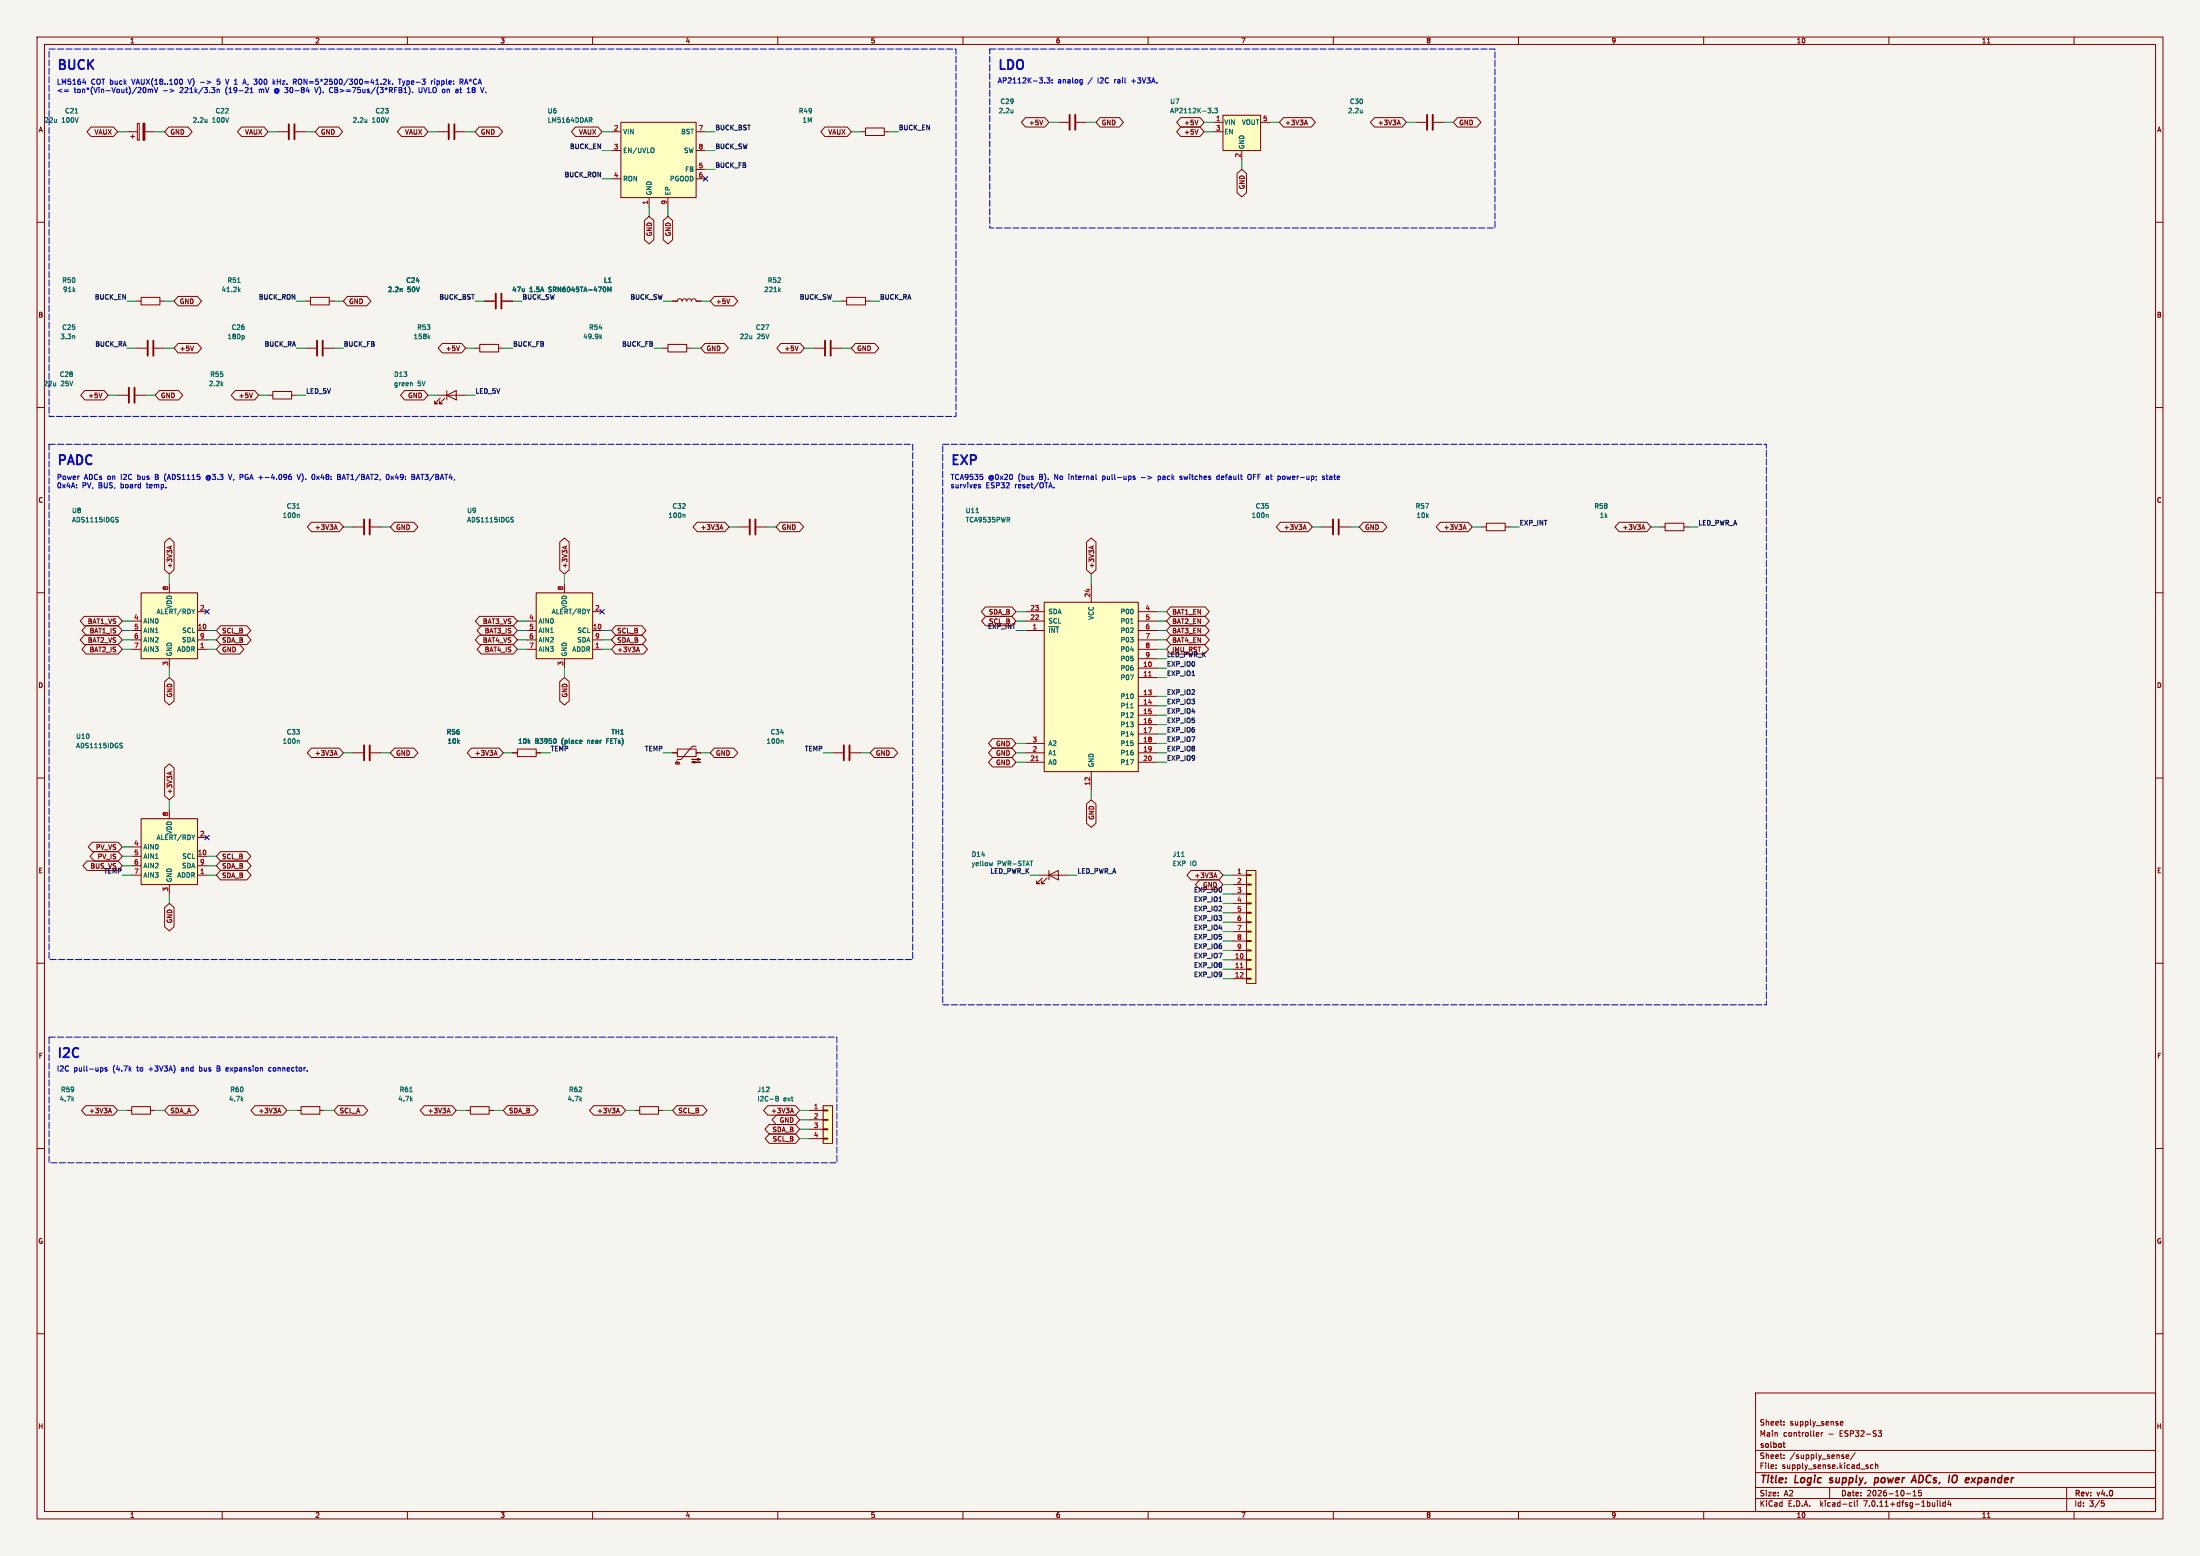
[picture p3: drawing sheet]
<svg xmlns="http://www.w3.org/2000/svg" width="594mm" height="420mm" viewBox="0 0 594 420" stroke-linecap="round" stroke-linejoin="round" font-family="sans-serif">
<path d="M0 0h594v420h-594z" fill="#f5f4ef" stroke="#f5f4ef" stroke-width=".27"/>
<g fill="none" stroke="#840000" stroke-width=".27">
<path d="M10 10h574v400h-574zM12 12h570v396h-570zM60 10v2M110 10v2M160 10v2M210 10v2M260 10v2M310 10v2M360 10v2M410 10v2M460 10v2M510 10v2"/>
<path d="M536.6 11.6h.7M560 10v2M24.6 34.3h6l1.1 1.3-1.1 1.2h-6l-1.1-1.2zM34.3 35.6h2.8M35.3 36.8h1M35.8 36.3v1M37.1 33.3h.5v4.5h-.5zM39.1 35.6h2.8M45.6 34.3h5.2l1.1 1.3-1.1 1.2h-5.2l-1.2-1.2zM65.2 34.3h6.1l1.1 1.3-1.1 1.2h-6.1l-1.1-1.2zM74.9 35.6h2.8M79.8 35.6h2.7"/>
<path d="M86.2 34.3h5.2l1.1 1.3-1.1 1.2h-5.2l-1.1-1.2zM108.4 34.3h6.1l1.1 1.3-1.1 1.2h-6.1l-1.1-1.2zM118.1 35.6h2.8M122.9 35.6h2.8M129.4 34.3h5.2l1.1 1.3-1.1 1.2h-5.2l-1.1-1.2zM155.4 34.3h6l1.2 1.3-1.2 1.2h-6l-1.1-1.2zM165.1 35.6h2.5M167.6 33h20.4v20.3h-20.4zM188 35.6h2.5M222.7 34.3h6.1l1.1 1.3-1.1 1.2h-6.1l-1.1-1.2zM232.4 35.6h1.3M233.7 34.5h5.1v2.1h-5.1z"/>
<path d="M238.8 35.6h1.2M276.9 31.8h5.2l1.1 1.2-1.1 1.3h-5.2l-1.1-1.3zM281.6 32.4l-.5 1.3M285.7 33h2.8M290.6 33h2.8M297 31.8h5.2l1.1 1.2-1.1 1.3h-5.2l-1.1-1.3zM318.8 34.3h5.2l1.1 1.3-1.1 1.2h-5.2l-1.1-1.2zM318.8 31.8h5.2l1.1 1.2-1.1 1.3h-5.2l-1.1-1.3zM323.5 35l-.5 1.2M323.5 32.4l-.5 1.3M327.7 35.6h2.5M327.7 33h2.5"/>
<path d="M330.2 31.1h10.2v9.5h-10.2zM340.4 33h2.5M346.6 31.8h7.5l1.1 1.2-1.1 1.3h-7.5l-1.2-1.3zM352.3 33.3h.6M352.6 32.4l.4 1.3M371.1 31.8h7.5l1.1 1.2-1.1 1.3h-7.5l-1.1-1.3zM377.4 33.3h.6M377.7 32.4l.4 1.3M382.3 33h2.8M387.1 33h2.8M393.5 31.8h5.2l1.2 1.2-1.2 1.3h-5.2l-1.1-1.3zM10 60h2"/>
<path d="M165.1 40.6h2.5M165.1 48.3h2.5M174 59.5l1.3-1.1 1.2 1.1v5.2l-1.2 1.1-1.3-1.1zM175.3 53.3v2.6M179.1 59.5l1.2-1.1 1.3 1.1v5.2l-1.3 1.1-1.2-1.1zM180.3 53.3v2.6M188 40.6h2.5M188 48.3h2.5M188 45.7h2.5M334 46.8l1.3-1.1 1.2 1.1v5.2l-1.2 1.1-1.3-1.1zM335.3 40.6v2.6M582 60h2"/>
<path d="M36.8 81.3h1.3M36.8 94h2.8M38.1 80.3h5.1v2h-5.1zM41.7 94h2.7M43.2 81.3h1.2M48.1 80h5.2l1.1 1.3-1.1 1.3h-5.2l-1.1-1.3zM48.1 92.7h5.2l1.1 1.3-1.1 1.3h-5.2l-1.1-1.3zM52.3 93.4l-.5 1.3M82.5 81.3h1.3M82.5 94h2.8M83.8 80.3h5.1v2h-5.1zM87.4 94h2.8"/>
<path d="M88.9 81.3h1.3M93.8 80h5.2l1.1 1.3-1.1 1.3h-5.2l-1.1-1.3zM119.4 92.7h5.2l1.1 1.3-1.1 1.3h-5.2l-1.1-1.3zM124.1 93.4l-.4 1.3M128.3 94h1.2M129.5 93h5.1v2h-5.1zM130.8 81.3h2.8M134.6 94h1.3M135.6 81.3h2.8M179.1 94h1.2M180.3 93h5.1v2h-5.1zM181.6 81.3h1.3l.2-.5 .4-.2 .5 .2 .1 .5 .2-.5 .5-.2 .4 .2 .2 .5 .2-.5 .5-.2 .4 .2 .2 .5 .2-.5 .4-.2 .5 .2 .2 .5h1.2"/>
<path d="M185.4 94h1.3M190.3 92.7h5.2l1.2 1.3-1.2 1.3h-5.2l-1.1-1.3zM192.9 80h5.2l1.1 1.3-1.1 1.3h-5.2l-1.1-1.3zM197 80.7l-.4 1.3M210.9 92.7h5.2l1.1 1.3-1.1 1.3h-5.2l-1.2-1.3zM215.5 93.4l-.4 1.3M219.7 94h2.8M224.5 94h2.8M227.3 81.3h1.3M228.6 80.3h5.1v2h-5.1zM231 92.7h5.2l1.1 1.3-1.1 1.3h-5.2l-1.1-1.3zM233.7 81.3h1.2"/>
<path d="M10 110h2M22.9 105.4h5.2l1.1 1.3-1.1 1.3h-5.2l-1.1-1.3zM27.6 106.1l-.5 1.3M31.7 106.7h2.8M36.6 106.7h2.8M43 105.4h5.2l1.1 1.3-1.1 1.3h-5.2l-1.1-1.3zM63.5 105.4h5.2l1.1 1.3-1.1 1.3h-5.2l-1.1-1.3zM68.2 106.1l-.4 1.3M72.4 106.7h1.3M73.7 105.7h5v2h-5zM78.7 106.7h1.3M109.3 105.4h5.2l1.1 1.3-1.1 1.3h-5.2l-1.2-1.3z"/>
<path d="M118.1 106.7h7.6M118.9 107.4l-1.6 1.6h.8h-.8v-.8M120.1 107.4l-1.5 1.6h.8h-.8v-.8M120.6 106.7l2.6-1.3v2.6zM120.6 105.4v2.6M582 110h2M10 160h2M44.4 146.3l1.3-1.1 1.3 1.1v7.5l-1.3 1.1-1.3-1.1zM45.7 157.5v2.5M46 147.5v.6M46.4 147.4l-1.3 .4M84.1 141h7.5l1.1 1.2-1.1 1.3h-7.5l-1.1-1.3z"/>
<path d="M90.3 142.5h.6M90.6 141.6l.5 1.3M95.2 142.2h2.8M100.1 142.2h2.8M106.5 141h5.2l1.1 1.2-1.1 1.3h-5.2l-1.1-1.3zM151.1 146.3l1.3-1.1 1.3 1.1v7.5l-1.3 1.1-1.3-1.1zM152.4 157.5v2.5M152.7 147.5v.6M153.1 147.4l-1.3 .4M188.2 141h7.5l1.1 1.2-1.1 1.3h-7.5l-1.1-1.3zM194.5 142.5h.6M194.8 141.6l.4 1.3"/>
<path d="M199.4 142.2h2.8M204.2 142.2h2.8M210.7 141h5.2l1.1 1.2-1.1 1.3h-5.2l-1.2-1.3zM293.4 146.3l1.2-1.1 1.3 1.1v7.5l-1.3 1.1-1.2-1.1zM294.6 157.5v5.1M294.9 147.5v.6M295.3 147.4l-1.3 .4M345.7 141h7.5l1.1 1.2-1.1 1.3h-7.5l-1.1-1.3zM352 142.5h.6M352.3 141.6l.4 1.3M356.9 142.2h2.8M361.7 142.2h2.8"/>
<path d="M368.1 141h5.2l1.2 1.2-1.2 1.3h-5.2l-1.1-1.3zM388.9 141h7.5l1.1 1.2-1.1 1.3h-7.5l-1.1-1.3zM395.1 142.5h.6M395.4 141.6l.5 1.3M400 142.2h1.3M401.3 141.2h5.1v2.1h-5.1zM406.4 142.2h1.3M437.2 141h7.5l1.1 1.2-1.1 1.3h-7.5l-1.2-1.3zM443.4 142.5h.6M443.7 141.6l.4 1.3M448.3 142.2h1.3M449.6 141.2h5.1v2.1h-5.1z"/>
<path d="M454.7 142.2h1.2M582 160h2M22.8 166.4h9.1l1.1 1.2-1.1 1.3h-9.1l-1.1-1.3zM22.8 171.4h9.1l1.1 1.3-1.1 1.3h-9.1l-1.1-1.3zM23.3 174h8.6l1.1 1.3-1.1 1.2h-8.6l-1.2-1.2zM23.3 168.9h8.6l1.1 1.3-1.1 1.3h-8.6l-1.2-1.3zM35.6 175.3h2.5M35.6 170.2h2.5M35.6 167.6h2.5M35.6 172.7h2.5M38.1 160h15.2v17.8h-15.2zM45.7 177.8v2.5"/>
<path d="M53.3 175.3h2.6M53.3 170.2h2.6M53.3 165.1h2.6M53.3 172.7h2.6M59.5 174h5.2l1.1 1.3-1.1 1.2h-5.2l-1.1-1.2zM59.5 168.9h7.1l1.1 1.3-1.1 1.3h-7.1l-1.1-1.3zM59.5 171.4h7.2l1.1 1.3-1.1 1.3h-7.2l-1.1-1.3zM129.5 166.4h9.1l1.1 1.2-1.1 1.3h-9.1l-1.2-1.3zM129.5 171.4h9.1l1.1 1.3-1.1 1.3h-9.1l-1.2-1.3zM129.9 168.9h8.7l1.1 1.3-1.1 1.3h-8.7l-1.1-1.3zM129.9 174h8.7l1.1 1.3-1.1 1.2h-8.7l-1.1-1.2zM142.2 175.3h2.6"/>
<path d="M142.2 170.2h2.6M142.2 167.6h2.6M142.2 172.7h2.6M144.8 160h15.2v17.8h-15.2zM152.4 177.8v2.5M160 175.3h2.6M160 170.2h2.6M160 165.1h2.6M160 172.7h2.6M166.2 174h7.5l1.1 1.3-1.1 1.2h-7.5l-1.1-1.2zM166.2 168.9h7.1l1.1 1.3-1.1 1.3h-7.1l-1.1-1.3zM166.2 171.4h7.2l1.1 1.3-1.1 1.3h-7.2l-1.1-1.3z"/>
<path d="M172 175.6h.6M172.3 174.7l.4 1.2M266.1 163.8h7.1l1.1 1.3-1.1 1.3h-7.1l-1.1-1.3zM266.1 166.4h7.1l1.1 1.2-1.1 1.3h-7.1l-1.1-1.3zM276.9 170.2h5M276.9 165.1h5M276.9 167.6h5M281.9 162.6h25.4v45.7h-25.4zM307.3 175.3h5.1M307.3 170.2h5.1M307.3 165.1h5.1M307.3 167.6h5.1"/>
<path d="M307.3 172.7h5.1M307.3 177.8h5.1M316.1 166.4h9.3l1.1 1.2-1.1 1.3h-9.3l-1.1-1.3zM316.1 168.9h9.3l1.1 1.3-1.1 1.3h-9.3l-1.1-1.3zM316.1 171.4h9.3l1.1 1.3-1.1 1.3h-9.3l-1.1-1.3zM316.1 174h9.1l1.1 1.3-1.1 1.2h-9.1l-1.1-1.2zM316.1 163.8h9.3l1.1 1.3-1.1 1.3h-9.3l-1.1-1.3zM44.4 184l1.3-1.1 1.3 1.1v5.2l-1.3 1.1-1.3-1.1zM151.1 184l1.3-1.1 1.3 1.1v5.2l-1.3 1.1-1.3-1.1zM268 199.4h5.2l1.1 1.3-1.1 1.2h-5.2l-1.1-1.2zM307.3 180.3h5.1M307.3 182.9h5.1"/>
<path d="M307.3 188h5.1M307.3 190.5h5.1M307.3 193h5.1M307.3 195.6h5.1M307.3 198.1h5.1M10 210h2M44.4 207.3l1.3-1.1 1.3 1.1v7.5l-1.3 1.1-1.3-1.1zM45.7 218.4v2.6M46 208.4v.6M46.4 208.3l-1.3 .4M84.1 201.9h7.5l1.1 1.3-1.1 1.3h-7.5l-1.1-1.3zM90.3 203.5h.6"/>
<path d="M90.6 202.6l.5 1.3M95.2 203.2h2.8M100.1 203.2h2.8M106.5 201.9h5.2l1.1 1.3-1.1 1.3h-5.2l-1.1-1.3zM127.3 201.9h7.5l1.1 1.3-1.1 1.3h-7.5l-1.1-1.3zM133.5 203.5h.6M133.8 202.6l.4 1.3M138.4 203.2h1.3M139.7 202.2h5.1v2h-5.1zM144.8 203.2h1.2M181.6 203.2h1.3M182.6 205.4l.3 .5-.1 .3h-.3l-.1-.2 .2-.2 .9 .1-.1 .3-.4 .2"/>
<path d="M182.9 202.2h5.1v2h-5.1zM188 201.4h-1.1l-3 3.6h-1M188 203.2h1.2M192.9 201.9h5.2l1.1 1.3-1.1 1.3h-5.2l-1.1-1.3zM224.8 203.2h2.8M229.6 203.2h2.8M236.1 201.9h5.2l1.1 1.3-1.1 1.3h-5.2l-1.2-1.3zM268 204.5h5.2l1.1 1.2-1.1 1.3h-5.2l-1.1-1.3zM268 201.9h5.2l1.1 1.3-1.1 1.3h-5.2l-1.1-1.3zM276.9 203.2h5M276.9 205.7h5M276.9 200.7h5"/>
<path d="M293.4 217l1.2-1.1 1.3 1.1v5.2l-1.3 1.1-1.2-1.1zM294.6 208.3v5.1M307.3 203.2h5.1M307.3 205.7h5.1M307.3 200.7h5.1M582 210h2M23.5 232.4h8.4l1.1 1.3-1.1 1.3h-8.4l-1.1-1.3zM25 227.3h6.9l1.1 1.3-1.1 1.3h-6.9l-1.2-1.3zM25.4 229.9h6.5l1.1 1.2-1.1 1.3h-6.5l-1.1-1.3zM35.6 236.2h2.5M35.6 231.1h2.5M35.6 228.6h2.5"/>
<path d="M35.6 233.7h2.5M38.1 221h15.2v17.8h-15.2zM45.7 238.8v2.5M53.3 236.2h2.6M53.3 231.1h2.6M53.3 226.1h2.6M53.3 233.7h2.6M59.5 234.9h7.2l1.1 1.3-1.1 1.3h-7.2l-1.1-1.3zM59.5 232.4h7.2l1.1 1.3-1.1 1.3h-7.2l-1.1-1.3zM59.5 229.9h7.1l1.1 1.2-1.1 1.3h-7.1l-1.1-1.3zM280.7 236.2h7.6M281.4 237l-1.5 1.5h.8h-.8v-.8"/>
<path d="M282.7 237l-1.5 1.5h.7h-.7v-.8M283.2 236.2l2.5-1.2v2.5zM283.2 235v2.5M321.6 234.9h7.5l1.1 1.3-1.1 1.3h-7.5l-1.1-1.3zM323.9 237.5h5.2l1.1 1.3-1.1 1.2h-5.2l-1.1-1.2zM327.8 236.5h.6M328.1 235.6l.4 1.3M332.7 236.2h3.8M332.7 238.8h3.8M336.5 238.6h1.3v.3h-1.3zM336.5 236.1h1.3v.2h-1.3zM336.5 235h2.6v30.4h-2.6z"/>
<path d="M10 260h2M44.4 245l1.3-1.2 1.3 1.2v5.2l-1.3 1.1-1.3-1.1zM332.7 259.1h3.8M332.7 241.3h3.8M332.7 243.8h3.8M332.7 246.4h3.8M332.7 248.9h3.8M332.7 251.5h3.8M332.7 254h3.8M332.7 256.5h3.8M336.5 259h1.3v.2h-1.3zM336.5 256.4h1.3v.3h-1.3z"/>
<path d="M336.5 253.9h1.3v.2h-1.3zM336.5 251.3h1.3v.3h-1.3zM336.5 248.8h1.3v.2h-1.3zM336.5 246.3h1.3v.2h-1.3zM336.5 243.7h1.3v.3h-1.3zM336.5 241.2h1.3v.2h-1.3zM582 260h2M332.7 261.6h3.8M332.7 264.2h3.8M336.5 264h1.3v.3h-1.3zM336.5 261.5h1.3v.2h-1.3zM23.1 298.4h7.5l1.1 1.3-1.1 1.3h-7.5l-1.1-1.3z"/>
<path d="M29.7 299.1l.4 1.3M34.3 299.7h1.3M35.6 298.7h5v2h-5zM40.6 299.7h1.3M45.6 298.4h6.9l1.1 1.3-1.1 1.3h-6.9l-1.2-1.3zM68.9 298.4h7.5l1.1 1.3-1.1 1.3h-7.5l-1.2-1.3zM75.4 299.1l.4 1.3M80 299.7h1.3M81.3 298.7h5.1v2h-5.1zM86.4 299.7h1.2M91.3 298.4h6.9l1.1 1.3-1.1 1.3h-6.9l-1.1-1.3zM114.6 298.4h7.5l1.1 1.3-1.1 1.3h-7.5l-1.1-1.3z"/>
<path d="M121.1 299.1l.4 1.3M125.7 299.7h1.3M127 298.7h5.1v2h-5.1zM132.1 299.7h1.2M137 298.4h7.1l1.2 1.3-1.2 1.3h-7.1l-1.1-1.3zM160.3 298.4h7.5l1.1 1.3-1.1 1.3h-7.5l-1.1-1.3zM166.8 299.1l.5 1.3M171.4 299.7h1.3M172.7 298.7h5.1v2h-5.1zM177.8 299.7h1.3M182.7 298.4h7.1l1.1 1.3-1.1 1.3h-7.1l-1.1-1.3zM207.3 298.4h7.5l1.1 1.3-1.1 1.3h-7.5l-1.1-1.3z"/>
<path d="M213.8 299.1l.5 1.3M218.4 299.7h3.8M222.2 299.6h1.3v.2h-1.3zM222.2 298.5h2.6v10.1h-2.6zM10 310h2M29.4 300h.6M75.1 300h.6M120.8 300h.6M166.5 300h.6M207.6 303.5h7.2l1.1 1.3-1.1 1.3h-7.2l-1.1-1.3zM207.7 306.1h7.1l1.1 1.2-1.1 1.3h-7.1l-1.1-1.3zM209.6 301h5.2l1.1 1.3-1.1 1.2h-5.2l-1.1-1.2z"/>
<path d="M213.5 300h.6M218.4 302.3h3.8M218.4 304.8h3.8M218.4 307.3h3.8M222.2 307.2h1.3v.3h-1.3zM222.2 304.7h1.3v.2h-1.3zM222.2 302.1h1.3v.3h-1.3zM582 310h2M10 360h2M474 376h108v32h-108zM582 360h2M474 397.5h108"/>
<path d="M474 391.5h108M479.5 396.2v.2M479.5 395.4v.2M481.7 393.5v.2M481.7 383.7v.2M481.7 384.5v.2M481.7 392.7v.2M490.6 386.7h.4l.1 .3-.7 .2M491 387.6l-.4 .1M491.7 386.7v1M492.2 386.7l-.5 .3M496.9 384.2l.7-.2-.1-.3h-.4l-.2 .2 .1 .7h.5"/>
<path d="M498.5 393.2l.7-.2-.1-.3h-.4l-.2 .2v.7h.6M500.9 392.1l-1.3 1.9M504.2 395.9l.3 .2-.3 .3M504.2 395.4h.2M505.7 395.4h-.4l-.3 .3 .2 .6h.5M506.4 395.5l.6-.1v1M506.4 394.9v1.5M507.1 386.2h.9l-.5 .5 .5 .2v.6l-.8 .1M60 408v2M110 408v2M160 408v2M210 408v2"/>
<path d="M260 408v2M310 408v2M360 408v2M410 408v2M460 408v2M474 404.5h108M474 401.5h108M494 401.5v3M499.6 405.6h.4M500 406.5l-.4 .1M500.7 405.1v1.3l.2 .2M501.5 405.1v.1"/>
<path d="M501.5 405.6v1M510 408v2M514.7 403.2h1.2M516.5 403.8h.9M516.5 402.7l.5-.4v1.5M518 402.3v.7l.7-.1 .1 .6-.3 .3-.5-.2M523.1 405.1v.1M523.1 405.6v1M523.8 405.1v1.3l.2 .2M525.2 405.6h-.4l-.3 .3 .2 .6h.5M525.2 405.1v1.5M526.2 405l-.3 1.1h.9"/>
<path d="M526.6 405.6v1M536.6 409.6h.7M558 401.5v6.5M560 408v2M567.4 405.1h.7M567.5 405.6h.4l.3 .3-.2 .6-.5 .1"/>
</g>
<path d="M494.2 399l-.1 .4M506.3 399h.7M506.3 398.9l-.3 2M527.7 398.2l.6 .1a1.36 1.36 0 0 1-.5 1.9M534.2 398.9l-.3 2M493.9 400.1l.2 .1M506.1 400.1h.8M516 400.2l.9-2 .4 2" fill="none" stroke="#840000" stroke-width=".4"/>
<path d="M481.4 389.7h.6M481.8 390.7h.2" fill="none" stroke="#840000" stroke-width=".3"/>
<g fill="none" stroke="#006464" stroke-width=".27">
<path d="M20.3 30.5h.7M55.9 32.2v.8M55.9 32.9l-.1 .1M99.1 32.2v.8M99.1 32.9l-.1 .1M159.4 32.4l.4 .6M159.6 31.8l.2 .2-.2 .4M273.5 29.6v.9M273.5 30.4h-.1M326.2 29.2h.7l-.4 .5M326.9 29.8v.6M327.5 30.4v.1"/>
<path d="M328 29.2h.8l-.5 .5 .4 .1v.6h-.7M367.8 29.6v.9M367.8 30.4h.1M176.4 40l.2 .4-.2 .8M64.1 76.2h.8M64.5 78.3l.4 .4M64.9 77.9l-.5 .5M108.5 78l.1 .7M164.1 78.7v-1.2l.4 .9 .5-.9v1.2M210.4 78.3l.3 .4M210.7 77.9l-.4 .5M20.1 90.7l.1 .7"/>
<path d="M65.7 90.6l.3 .2v.4l-.3 .2M115.7 91l.4 .4M116.1 90.6l-.5 .5M162.1 91l.4 .4M162.5 90.6l-.5 .5M111.3 103.4v.7M31.5 139.6l.4 .1M80.1 137.2h.8M80.6 138.9l.2 .1v.7M138.1 139.6l.5 .1M184.8 138.9l.1 .1v.7M263.5 138.4h.7"/>
<path d="M342.2 138.9l.2 .1v.7M31.7 140.3l.2 .2v.3M31.8 140.8l-.1 .1M31.9 140.8h-.1M138.4 140.3l.2 .2-.2 .4M305.3 168.2h.7M80.6 199.8l.2 .2v.7M150.1 199.5v1M156.9 199.8l.2 .3-.6 .1M211.3 199.8l.1 .2v.7M305.3 191.1h.7M32.6 200.6l.4 .1"/>
<path d="M32.8 201.3l.2 .2-.2 .4M157.1 200.6l-.2 .1M268 232.8l-.2 .9-.3-.6M319 231.2h.8M110.6 294.7h.7M209.5 295.9l.6 .1v.3l-.2 .2M209.5 296.5h.4M209.9 296.5l.3 .3-.1 .3-.6 .1"/>
</g>
<g fill="none" stroke="#840000" stroke-width=".51">
<path d="M78 33.5v4.1M79.5 33.5v4.1M121.2 33.5v4.1M122.7 33.5v4.1M288.8 31v4.1M290.3 31v4.1M385.3 31v4.1M386.8 31v4.1M133.9 79.2v4.1M135.4 79.2v4.1M39.9 91.9v4.1M41.4 91.9v4.1"/>
<path d="M85.6 91.9v4.1M87.1 91.9v4.1M222.8 91.9v4.1M224.3 91.9v4.1M34.8 104.6v4.1M36.3 104.6v4.1M98.3 140.2v4.1M99.8 140.2v4.1M202.4 140.2v4.1M204 140.2v4.1M359.9 140.2v4.1M361.4 140.2v4.1"/>
<path d="M98.3 201.2v4M99.8 201.2v4M227.8 201.2v4M229.4 201.2v4"/>
</g>
<g fill="#ffffc2" stroke="#ffffc2" stroke-width=".27">
<path d="M38.1 221h15.2v17.8h-15.2z"/>
<path d="M167.6 33h20.4v20.3h-20.4z"/>
<path d="M38.1 160h15.2v17.8h-15.2z"/>
<path d="M144.8 160h15.2v17.8h-15.2z"/>
<path d="M222.2 298.5h2.6v10.1h-2.6z"/>
<path d="M330.2 31.1h10.2v9.5h-10.2z"/>
<path d="M281.9 162.6h25.4v45.7h-25.4z"/>
<path d="M336.5 235h2.6v30.4h-2.6z"/>
</g>
<g fill="#840000" stroke="#840000" stroke-width=".27">
<path d="M38.6 33.3h.5v4.5h-.5z"/>
<path d="M186.8 205.7l.8-.2v.5l-.8-.3h2.3z"/>
<path d="M186.8 205h2.3l-.8 .2v-.5l.8 .3z"/>
</g>
<path d="M310.1 182.5h.7M279.6 205.3h.8M334.9 261.2h.7" fill="none" stroke="#a90000" stroke-width=".27"/>
<g fill="none" stroke="#0000c2" stroke-width=".27">
<path d="M17.4 24.3h1.1M17.4 24.7h1.1M22.3 22.3h.9M23 21.8v1M38.7 23.9l-.1 .6 .3 .5 .4-.3v-.8M40 24.1v.9M40 24.2l.4-.1 .2 .2M40.6 24.3l.2-.2h.3l.1 .9M40.6 24.3v.7M41.7 23.6l.4 1.4 .5-1.4M44.1 24.5h1.1M45.9 24.1l1 .4-1 .4"/>
<path d="M48.8 21.4a.75 .75 0 0 1 .5 .7 .75 .75 0 0 1-.5 .7M57.1 23.6h.9l-.5 .5M57.9 24.2v.7M58.6 22.6l.2 .2M58.6 24.2l.5-.1 .1 .9M58.6 24.1v.9M59.3 21.4h-.6l-.1 .6 .2-.1M60.9 21.4l.4 1.4M65.5 22.8l.5-1.4 .5 1.4M65.7 22.4h.6M67.5 25h.8M67.8 23.8l-.3 .2"/>
<path d="M67.9 23.6v1.4M73.9 22.2l.4 .6M74.3 21.8l-.6 .6M74.5 23.9l-.4 .6 .4 .6M79.2 21.4h.5l.3 .2-.1 .4-.7 .1M79.5 22.1l.5 .7M82.7 24.5h.8M84.9 23.6l.5 1.4 .5-1.4M89.1 24.8l.6 .1M89.4 23.6l-.3 .2M89.5 23.6l.2 .1M103.5 21.5l.5-.1 .3 .4-.9 1h.9"/>
<path d="M104.9 21.4v1.4M105 22.2l.4 .6M105.4 21.8l-.5 .6M106 22.6v.2M107.5 21.4h.8M107.9 21.4v1.4M108.7 21.8l.3 1-.1 .3M109.1 25h.8M109.5 23.6v1.4M110.7 24v.9l-.4 .6M111.4 24.9v.1M113.1 23.6v1.1l.3 .3 .5-.3v-1.1"/>
<path d="M116.5 21.8v1M116.9 21.8l-.4 .3M117.3 21.4v.1M117.3 21.8v1M124.1 24.1h.6M124.2 21.4h.5l.3 .2-.1 .4-.7 .1M124.5 22.1l.5 .7M125.4 22.8l.5-1.4 .4 1.4M125.5 22.4h.7M127.6 23.7v.4M127.6 24.3v.6M131.1 24.9v.1"/>
<path d="M282.1 22.3v.1M282.6 21h.9l-.5 .5 .4 .2v.6h-.8M284.1 22.3v.1M284.1 21.5v.2M291.8 21.5h.4M292.2 22.3l-.4 .1M292.2 21.5v1.1l-.3 .3M20.7 131.6v.1M20.7 130.8v.2M56.1 128.7v.5M56.3 128.3a.67 .67 0 0 0-.7 .7 .67 .67 0 0 0 .7 .6M61.7 128l.4 1.4 .5-1.4"/>
<path d="M78.3 128h.3M78.5 128.6l.2 .2v.4l-.2 .2M80.2 128l.5 1.4 .4-1.4M84.9 128.2v1.1M91.1 128l.7 .2 .1 .2-.3 .3M91.1 128.7h.5M91.6 128.7l.3 .3v.3l-.8 .1M92.8 128l-.5 1.4M104.3 128.3l.3-.3a.68 .68 0 0 1 .5 .8 .68 .68 0 0 1-.6 .6l-.2-.2M105.5 128.5l.8 .9M106.3 128.5l-.8 .9M111.2 128l.7 .2v.2l-.2 .3"/>
<path d="M111.2 128.7h.5M111.7 128.7l.3 .3-.1 .3-.7 .1M112.4 129.4l.5-1.4 .4 1.4M112.5 129h.7M264.2 131.2l.6 .3-.2 .2-.4-.1M264.2 130.8h.5M283.6 130.3l.5 1.4M284.6 131.6v.1M295.9 129.2l.2 .2M297.7 128.5v1.4M297.7 129.4h.1M297.8 128.5l-.1 .1"/>
<path d="M306.4 128.6l-.3-.1-.2 .2 .5 .3v.4h-.5M308.2 128.9h1M312.7 129.4h.5M312.7 128.6h.5M312.7 128.5v1.4M319.1 128.6l-.3-.1-.2 .2 .5 .3v.4h-.5M329.2 128.6l-.4-.1-.3 .3 .1 .6h.6M329.2 128v1.4M337.1 128.1l.4-.1 .3 .2v.8l-.3 .4-.5-.2-.1-.7zM346.4 128.6v.8M357.6 128.6l-.4-.1-.2 .2 .6 .3v.4h-.6M358 128.5h.6"/>
<path d="M358.2 128v1.2l.4 .2M27.3 288.2l.5 .2-.1 .6-.4 .1M28.9 288.2h-.4l-.2 .2 .6 .3v.3h-.6M53.9 287.7v1.4M53.9 289l.1 .1M54 288.2h-.1M58.6 288.4h.5M59.1 287.7h-.5v1.4h.5M73.2 288.2h-.4l-.3 .2 .2 .6h.5"/>
</g>
<path d="M13.2 13.2h244.9v99.2h-244.9v-99.2M267.2 13.2h136.4v48.3h-136.4v-48.3M13.2 119.9h233.2v139.1h-233.2v-139.1M254.5 119.9h222.4v151.3h-222.4v-151.3M13.2 279.9h212.8v34h-212.8v-34" fill="none" stroke="#0000c2" stroke-width=".27" stroke-dasharray="1.7 .6"/>
<g fill="none" stroke="#009600" stroke-width=".27">
<path d="M31.7 35.6h2.6M41.9 35.6h2.5M72.4 35.6h2.5M82.5 35.6h2.6M115.6 35.6h2.5M125.7 35.6h2.6M162.6 35.6h2.5M190.5 35.6h2.5M229.9 35.6h2.5M240 35.6h2.6M283.2 33h2.5M293.4 33h2.5"/>
<path d="M325.1 35.6h2.6M325.1 33h2.6M342.9 33h2.5M379.7 33h2.6M389.9 33h2.5M162.6 48.3h2.5M162.6 40.6h2.5M175.3 55.9v2.5M180.3 55.9v2.5M190.5 40.6h2.5M190.5 45.7h2.5M335.3 43.2v2.5"/>
<path d="M34.3 81.3h2.5M34.3 94h2.5M44.4 81.3h2.6M44.4 94h2.6M80 81.3h2.5M80 94h2.5M90.2 81.3h2.5M90.2 94h2.5M125.7 94h2.6M128.3 81.3h2.5M135.9 94h2.5M138.4 81.3h2.6"/>
<path d="M176.5 94h2.6M179.1 81.3h2.5M186.7 94h2.5M189.2 81.3h2.6M217.2 94h2.5M224.8 81.3h2.5M227.3 94h2.6M234.9 81.3h2.6M29.2 106.7h2.5M39.4 106.7h2.5M69.8 106.7h2.6M80 106.7h2.5"/>
<path d="M115.6 106.7h2.5M125.7 106.7h2.6M45.7 154.9v2.6M92.7 142.2h2.5M102.9 142.2h2.5M152.4 154.9v2.6M196.8 142.2h2.6M207 142.2h2.5M294.6 154.9v2.6M354.3 142.2h2.6M364.5 142.2h2.5M397.5 142.2h2.5"/>
<path d="M407.7 142.2h2.5M445.8 142.2h2.5M455.9 142.2h2.6M33 170.2h2.6M33 175.3h2.6M33 172.7h2.6M33 167.6h2.6M55.9 170.2h2.5M55.9 175.3h2.5M55.9 172.7h2.5M139.7 170.2h2.5M139.7 175.3h2.5"/>
<path d="M139.7 172.7h2.5M139.7 167.6h2.5M162.6 170.2h2.5M162.6 175.3h2.5M162.6 172.7h2.5M274.3 170.2h2.6M274.3 167.6h2.6M274.3 165.1h2.6M312.4 170.2h2.6M312.4 175.3h2.6M312.4 172.7h2.6M312.4 167.6h2.6"/>
<path d="M312.4 177.8h2.6M312.4 165.1h2.6M45.7 180.3v2.6M152.4 180.3v2.6M312.4 190.5h2.6M312.4 188h2.6M312.4 193h2.6M312.4 195.6h2.6M312.4 198.1h2.6M312.4 180.3h2.6M312.4 182.9h2.6M45.7 215.9v2.5"/>
<path d="M92.7 203.2h2.5M102.9 203.2h2.5M135.9 203.2h2.5M146 203.2h2.6M179.1 203.2h2.5M189.2 203.2h2.6M222.2 203.2h2.6M232.4 203.2h2.5M274.3 200.7h2.6M274.3 203.2h2.6M274.3 205.7h2.6M294.6 213.4v2.5"/>
<path d="M312.4 200.7h2.6M312.4 203.2h2.6M312.4 205.7h2.6M33 236.2h2.6M33 228.6h2.6M33 231.1h2.6M33 233.7h2.6M55.9 236.2h2.5M55.9 231.1h2.5M55.9 233.7h2.5M278.1 236.2h2.6M288.3 236.2h2.5"/>
<path d="M330.2 236.2h2.5M330.2 238.8h2.5M45.7 241.3v2.5M330.2 246.4h2.5M330.2 259.1h2.5M330.2 248.9h2.5M330.2 251.5h2.5M330.2 254h2.5M330.2 256.5h2.5M330.2 241.3h2.5M330.2 243.8h2.5M330.2 264.2h2.5"/>
<path d="M330.2 261.6h2.5M31.7 299.7h2.6M41.9 299.7h2.5M77.5 299.7h2.5M87.6 299.7h2.6M123.2 299.7h2.5M133.3 299.7h2.6M168.9 299.7h2.5M179.1 299.7h2.5M215.9 299.7h2.5M215.9 307.3h2.5M215.9 302.3h2.5"/>
<path d="M215.9 304.8h2.5"/>
</g>
<path d="M189.9 47.7l1.2 1.2M191.1 47.7l-1.2 1.2M55.3 164.5l1.2 1.2M56.5 164.5l-1.2 1.2M162 164.5l1.2 1.2M163.2 164.5l-1.2 1.2M55.3 225.5l1.2 1.2M56.5 225.5l-1.2 1.2" fill="none" stroke="#000084" stroke-width=".27"/>
<g font-size="3.5" fill="#0000c2">
<text x="15.2" y="19">BUCK</text>
<text x="269.2" y="19">LDO</text>
<text x="15.2" y="125.7">PADC</text>
<text x="256.5" y="125.7">EXP</text>
<text x="15.2" y="285.7">I2C</text>
</g>
<g font-size="2.8" fill="#840000">
<text x="475" y="400.9">Title:</text>
<text x="484.7" y="400.9">Logic</text>
<text x="494.9" y="400.9">supply,</text>
<text x="507.8" y="400.9">power</text>
<text x="518.8" y="400.9">ADCs,</text>
<text x="529.4" y="400.9">IO</text>
<text x="534.8" y="400.9">expander</text>
</g>
<g font-size="2.1" fill="#840000">
<text x="475" y="388">Main</text>
<text x="475" y="385">Sheet:</text>
<text x="481.4" y="388">controller</text>
<text x="483.2" y="385">supply_sense</text>
<text x="493.7" y="388">-</text>
<text x="496.8" y="388">ESP32-S3</text>
<text x="475" y="394">Sheet:</text>
<text x="475" y="391.2">solbot</text>
<text x="483.2" y="394">/supply_sense/</text>
<text x="475" y="396.7">File:</text>
<text x="481.1" y="396.7">supply_sense.kicad_sch</text>
<text x="475" y="406.9">KiCad</text>
<text x="475" y="404.1">Size:</text>
<text x="481.7" y="404.1">A2</text>
<text x="482.7" y="406.9">E.D.A.</text>
<text x="491.6" y="406.9">kicad-cli</text>
<text x="497" y="404.1">Date:</text>
<text x="503.5" y="406.9">7.0.11+dfsg-1build4</text>
<text x="504" y="404.1">2026-10-15</text>
<text x="560" y="404.3">Rev:</text>
<text x="560" y="406.9">Id:</text>
<text x="564.1" y="406.9">3/5</text>
<text x="566.4" y="404.3">v4.0</text>
</g>
<g font-size="1.9" fill="#0000c2">
<text x="15.2" y="22.9">LM5164</text>
<text x="24.6" y="22.9">COT buck</text>
<text x="35.8" y="22.9">VAUX(18..100</text>
<text x="51.2" y="22.9">V)</text>
<text x="54.6" y="22.9">-&gt;</text>
<text x="59.3" y="22.9">5</text>
<text x="61.9" y="22.9">V 1</text>
<text x="66.9" y="22.9">A, 300</text>
<text x="75.3" y="22.9">kHz.</text>
<text x="80.9" y="22.9">RON=5*2500/300=41.2k.</text>
<text x="109.6" y="22.9">Type-3</text>
<text x="118.5" y="22.9">ripple:</text>
<text x="126.4" y="22.9">RA*CA</text>
<text x="269.2" y="22.6">AP2112K-3.3:</text>
<text x="285.5" y="22.6">analog</text>
<text x="293.9" y="22.6">/</text>
<text x="296.6" y="22.6">I2C</text>
<text x="301.2" y="22.6">rail</text>
<text x="306" y="22.6">+3V3A.</text>
<text x="15.2" y="25.2">&lt;=</text>
<text x="20" y="25.2">ton*(Vin-Vout)/20mV</text>
<text x="48.8" y="25.2">221k/3.3n</text>
<text x="61.2" y="25.2">(19-21</text>
<text x="70.5" y="25.2">mV</text>
<text x="74.8" y="25.2">@ 30-84</text>
<text x="86.1" y="25.2">V).</text>
<text x="90.2" y="25.2">CB&gt;=75us/(3*RFB1).</text>
<text x="114.5" y="25.2">UVLO on</text>
<text x="124.8" y="25.2">at</text>
<text x="128.1" y="25.2">18</text>
<text x="15.2" y="129.6">Power</text>
<text x="15.2" y="131.9">0x4A:</text>
<text x="22.2" y="131.9">PV,</text>
<text x="22.7" y="129.6">ADCs on</text>
<text x="26.7" y="131.9">BUS,</text>
<text x="32.8" y="131.9">board</text>
<text x="32.8" y="129.6">I2C</text>
<text x="37.5" y="129.6">bus</text>
<text x="39.9" y="131.9">temp.</text>
<text x="42.4" y="129.6">B (ADS1115</text>
<text x="56.5" y="129.6">@3.3</text>
<text x="62.9" y="129.6">V, PGA +-4.096</text>
<text x="81.9" y="129.6">V).</text>
<text x="86" y="129.6">0x48:</text>
<text x="93" y="129.6">BAT1/BAT2,</text>
<text x="106.4" y="129.6">0x49:</text>
<text x="113.4" y="129.6">BAT3/BAT4,</text>
<text x="256.5" y="129.6">TCA9535</text>
<text x="256.5" y="131.9">survives</text>
<text x="266.2" y="131.9">ESP32</text>
<text x="266.8" y="129.6">@0x20</text>
<text x="274.1" y="131.9">reset/OTA.</text>
<text x="275" y="129.6">(bus</text>
<text x="280.8" y="129.6">B).</text>
<text x="285" y="129.6">No</text>
<text x="289" y="129.6">internal</text>
<text x="298.3" y="129.6">pull-ups</text>
<text x="309" y="129.6">-&gt;</text>
<text x="313.7" y="129.6">pack</text>
<text x="319.8" y="129.6">switches</text>
<text x="329.9" y="129.6">default</text>
<text x="338.5" y="129.6">OFF at</text>
<text x="346.9" y="129.6">power-up;</text>
<text x="359.2" y="129.6">state</text>
<text x="15.2" y="289.3">I2C</text>
<text x="19.9" y="289.3">pull-ups</text>
<text x="30.5" y="289.3">(4.7k</text>
<text x="37.2" y="289.3">to</text>
<text x="40.5" y="289.3">+3V3A)</text>
<text x="49.5" y="289.3">and</text>
<text x="54.5" y="289.3">bus</text>
<text x="59.4" y="289.3">B expansion</text>
<text x="73.8" y="289.3">connector.</text>
</g>
<g font-size="1.8" fill="#840000">
<text x="35" y="11.9">1</text>
<text x="85" y="11.9">2</text>
<text x="135" y="11.9">3</text>
<text x="185" y="11.9">4</text>
<text x="235" y="11.9">5</text>
<text x="285" y="11.9">6</text>
<text x="335" y="11.9">7</text>
<text x="385" y="11.9">8</text>
<text x="435" y="11.9">9</text>
<text x="485" y="11.9">10</text>
<text x="535" y="11.9">11</text>
<text x="10.3" y="35.9">A</text>
<text x="277.7" y="34">+5V</text>
<text x="297.3" y="34">GND</text>
<text x="319.6" y="34">+5V</text>
<text x="346.9" y="34">+3V3A</text>
<text x="371.9" y="34">+3V3A</text>
<text x="393.9" y="34">GND</text>
<text x="582.3" y="35.9">A</text>
<text x="25.4" y="36.5">VAUX</text>
<text x="45.9" y="36.5">GND</text>
<text x="66" y="36.5">VAUX</text>
<text x="86.5" y="36.5">GND</text>
<text x="109.2" y="36.5">VAUX</text>
<text x="129.7" y="36.5">GND</text>
<text x="156.2" y="36.5">VAUX</text>
<text x="223.5" y="36.5">VAUX</text>
<text x="319.6" y="36.5">+5V</text>
<text x="336.2" y="51.2" transform="rotate(-90 336.2 51.2)">GND</text>
<text x="176.2" y="63.9" transform="rotate(-90 176.2 63.9)">GND</text>
<text x="181.3" y="63.9" transform="rotate(-90 181.3 63.9)">GND</text>
<text x="48.4" y="82.2">GND</text>
<text x="94.1" y="82.2">GND</text>
<text x="193.2" y="82.2">+5V</text>
<text x="10.3" y="85.9">B</text>
<text x="582.3" y="85.9">B</text>
<text x="48.4" y="94.9">+5V</text>
<text x="120.2" y="94.9">+5V</text>
<text x="190.7" y="94.9">GND</text>
<text x="211.7" y="94.9">+5V</text>
<text x="231.3" y="94.9">GND</text>
<text x="23.7" y="107.6">+5V</text>
<text x="43.3" y="107.6">GND</text>
<text x="64.3" y="107.6">+5V</text>
<text x="110.1" y="107.6">GND</text>
<text x="10.3" y="135.9">C</text>
<text x="582.3" y="135.9">C</text>
<text x="84.9" y="143.2">+3V3A</text>
<text x="106.8" y="143.2">GND</text>
<text x="189" y="143.2">+3V3A</text>
<text x="211" y="143.2">GND</text>
<text x="346.5" y="143.2">+3V3A</text>
<text x="368.5" y="143.2">GND</text>
<text x="389.7" y="143.2">+3V3A</text>
<text x="438" y="143.2">+3V3A</text>
<text x="46.7" y="153.5" transform="rotate(-90 46.7 153.5)">+3V3A</text>
<text x="153.4" y="153.5" transform="rotate(-90 153.4 153.5)">+3V3A</text>
<text x="295.6" y="153.5" transform="rotate(-90 295.6 153.5)">+3V3A</text>
<text x="266.9" y="166.1">SDA_B</text>
<text x="316.4" y="166.1">BAT1_EN</text>
<text x="23.6" y="168.6">BAT1_VS</text>
<text x="23.6" y="173.7">BAT2_VS</text>
<text x="24.1" y="171.1">BAT1_IS</text>
<text x="59.8" y="171.1">SCL_B</text>
<text x="59.8" y="173.7">SDA_B</text>
<text x="130.3" y="168.6">BAT3_VS</text>
<text x="130.3" y="173.7">BAT4_VS</text>
<text x="130.8" y="171.1">BAT3_IS</text>
<text x="166.5" y="171.1">SCL_B</text>
<text x="166.5" y="173.7">SDA_B</text>
<text x="316.4" y="168.6">BAT2_EN</text>
<text x="316.4" y="171.1">BAT3_EN</text>
<text x="316.4" y="173.7">BAT4_EN</text>
<text x="24.1" y="176.2">BAT2_IS</text>
<text x="59.8" y="176.2">GND</text>
<text x="130.8" y="176.2">BAT4_IS</text>
<text x="166.5" y="176.2">+3V3A</text>
<text x="10.3" y="185.9">D</text>
<text x="582.3" y="185.9">D</text>
<text x="46.7" y="188.4" transform="rotate(-90 46.7 188.4)">GND</text>
<text x="153.4" y="188.4" transform="rotate(-90 153.4 188.4)">GND</text>
<text x="268.8" y="201.6">GND</text>
<text x="84.9" y="204.2">+3V3A</text>
<text x="106.8" y="204.2">GND</text>
<text x="128.1" y="204.2">+3V3A</text>
<text x="193.2" y="204.2">GND</text>
<text x="236.4" y="204.2">GND</text>
<text x="268.8" y="206.7">GND</text>
<text x="268.8" y="204.2">GND</text>
<text x="46.7" y="214.5" transform="rotate(-90 46.7 214.5)">+3V3A</text>
<text x="295.6" y="221.4" transform="rotate(-90 295.6 221.4)">GND</text>
<text x="25.8" y="229.6">PV_VS</text>
<text x="26.2" y="232.1">PV_IS</text>
<text x="59.8" y="232.1">SCL_B</text>
<text x="10.3" y="235.9">E</text>
<text x="24.3" y="234.6">BUS_VS</text>
<text x="59.8" y="237.2">SDA_B</text>
<text x="59.8" y="234.6">SDA_B</text>
<text x="322.4" y="237.2">+3V3A</text>
<text x="582.3" y="235.9">E</text>
<text x="46.7" y="249.3" transform="rotate(-90 46.7 249.3)">GND</text>
<text x="10.3" y="285.9">F</text>
<text x="582.3" y="285.9">F</text>
<text x="23.9" y="300.7">+3V3A</text>
<text x="45.9" y="300.7">SDA_A</text>
<text x="69.7" y="300.7">+3V3A</text>
<text x="91.6" y="300.7">SCL_A</text>
<text x="115.4" y="300.7">+3V3A</text>
<text x="137.3" y="300.7">SDA_B</text>
<text x="161.1" y="300.7">+3V3A</text>
<text x="183" y="300.7">SCL_B</text>
<text x="208.1" y="300.7">+3V3A</text>
<text x="208.5" y="305.8">SDA_B</text>
<text x="210.4" y="303.2">GND</text>
<text x="208.5" y="308.3">SCL_B</text>
<text x="10.3" y="335.9">G</text>
<text x="582.3" y="335.9">G</text>
<text x="10.2" y="385.9">H</text>
<text x="582.2" y="385.9">H</text>
<text x="35" y="409.9">1</text>
<text x="85" y="409.9">2</text>
<text x="135" y="409.9">3</text>
<text x="185" y="409.9">4</text>
<text x="235" y="409.9">5</text>
<text x="285" y="409.9">6</text>
<text x="335" y="409.9">7</text>
<text x="385" y="409.9">8</text>
<text x="435" y="409.9">9</text>
<text x="485" y="409.9">10</text>
<text x="535" y="409.9">11</text>
</g>
<g font-size="1.8" fill="#006464">
<text x="270" y="28.3">C29</text>
<text x="315.8" y="28.3">U7</text>
<text x="364.3" y="28.3">C30</text>
<text x="11.9" y="33.3">22u</text>
<text x="16.6" y="33.3">100V</text>
<text x="17.4" y="30.8">C21</text>
<text x="51.9" y="33.3">2.2u</text>
<text x="57.3" y="33.3">100V</text>
<text x="58.1" y="30.8">C22</text>
<text x="95.1" y="33.3">2.2u</text>
<text x="100.4" y="33.3">100V</text>
<text x="101.3" y="30.8">C23</text>
<text x="147.8" y="30.8">U6</text>
<text x="147.8" y="33.3">LM5164DDAR</text>
<text x="215.6" y="30.8">R49</text>
<text x="216.6" y="33.3">1M</text>
<text x="269.5" y="30.8">2.2u</text>
<text x="315.8" y="30.8">AP2112K-3.3</text>
<text x="330.5" y="33.9">VIN</text>
<text x="335.2" y="33.9">VOUT</text>
<text x="363.8" y="30.8">2.2u</text>
<text x="168.1" y="36.4">VIN</text>
<text x="168.1" y="41.5">EN/UVLO</text>
<text x="183.8" y="36.4">BST</text>
<text x="184.6" y="41.5">SW</text>
<text x="330.5" y="36.4">EN</text>
<text x="336.1" y="40.4" transform="rotate(-90 336.1 40.4)">GND</text>
<text x="184.9" y="46.6">FB</text>
<text x="168.1" y="49.1">RON</text>
<text x="176.1" y="52.8" transform="rotate(-90 176.1 52.8)">GND</text>
<text x="180.8" y="49.1">PGOOD</text>
<text x="181.2" y="52.8" transform="rotate(-90 181.2 52.8)">EP</text>
<text x="16.7" y="76.5">R50</text>
<text x="61.3" y="76.5">R51</text>
<text x="109.6" y="76.5">C24</text>
<text x="162.9" y="76.5">L1</text>
<text x="207.2" y="76.5">R52</text>
<text x="16.9" y="79">91k</text>
<text x="59.7" y="79">41.2k</text>
<text x="104.6" y="79">2.2n</text>
<text x="110" y="79">50V</text>
<text x="138.2" y="79">47u</text>
<text x="142.9" y="79">1.5A</text>
<text x="148.2" y="79">SRN6045TA-470M</text>
<text x="206.2" y="79">221k</text>
<text x="16.7" y="89.2">C25</text>
<text x="62.4" y="89.2">C26</text>
<text x="112.5" y="89.2">R53</text>
<text x="158.9" y="89.2">R54</text>
<text x="204" y="89.2">C27</text>
<text x="16.2" y="91.7">3.3n</text>
<text x="61.3" y="91.7">180p</text>
<text x="111.6" y="91.7">158k</text>
<text x="157.4" y="91.7">49.9k</text>
<text x="199.6" y="91.7">22u</text>
<text x="204.4" y="91.7">25V</text>
<text x="16" y="101.9">C28</text>
<text x="56.6" y="101.9">R55</text>
<text x="106.3" y="101.9">D13</text>
<text x="11.7" y="104.4">22u</text>
<text x="16.4" y="104.4">25V</text>
<text x="56.3" y="104.4">2.2k</text>
<text x="106.3" y="104.4">green</text>
<text x="112.7" y="104.4">5V</text>
<text x="77.3" y="137.5">C31</text>
<text x="181.4" y="137.5">C32</text>
<text x="338.9" y="137.5">C35</text>
<text x="382.1" y="137.5">R57</text>
<text x="430.4" y="137.5">R58</text>
<text x="19.3" y="138.7">U8</text>
<text x="19.3" y="141.2">ADS1115IDGS</text>
<text x="76.2" y="140">100n</text>
<text x="126" y="138.7">U9</text>
<text x="126" y="141.2">ADS1115IDGS</text>
<text x="180.4" y="140">100n</text>
<text x="260.6" y="138.7">U11</text>
<text x="260.6" y="141.2">TCA9535PWR</text>
<text x="337.8" y="140">100n</text>
<text x="382.3" y="140">10k</text>
<text x="431.8" y="140">1k</text>
<text x="42.2" y="166">ALERT/RDY</text>
<text x="46.6" y="164.4" transform="rotate(-90 46.6 164.4)">VDD</text>
<text x="148.8" y="166">ALERT/RDY</text>
<text x="153.3" y="164.4" transform="rotate(-90 153.3 164.4)">VDD</text>
<text x="283" y="166">SDA</text>
<text x="295.5" y="167.4" transform="rotate(-90 295.5 167.4)">VCC</text>
<text x="302.4" y="166">P00</text>
<text x="38.6" y="168.5">AIN0</text>
<text x="38.6" y="171">AIN1</text>
<text x="38.6" y="173.6">AIN2</text>
<text x="49.1" y="173.6">SDA</text>
<text x="49.1" y="171">SCL</text>
<text x="145.3" y="168.5">AIN0</text>
<text x="145.3" y="171">AIN1</text>
<text x="145.3" y="173.6">AIN2</text>
<text x="155.7" y="173.6">SDA</text>
<text x="155.8" y="171">SCL</text>
<text x="283" y="171">~{INT}</text>
<text x="283" y="168.5">SCL</text>
<text x="302.4" y="168.5">P01</text>
<text x="302.4" y="171">P02</text>
<text x="302.4" y="173.6">P03</text>
<text x="38.6" y="176.1">AIN3</text>
<text x="46.6" y="177.3" transform="rotate(-90 46.6 177.3)">GND</text>
<text x="47.7" y="176.1">ADDR</text>
<text x="145.3" y="176.1">AIN3</text>
<text x="153.3" y="177.3" transform="rotate(-90 153.3 177.3)">GND</text>
<text x="154.4" y="176.1">ADDR</text>
<text x="302.4" y="176.1">P04</text>
<text x="302.4" y="178.7">P05</text>
<text x="302.4" y="181.2">P06</text>
<text x="302.4" y="183.7">P07</text>
<text x="302.4" y="188.8">P10</text>
<text x="302.4" y="191.4">P11</text>
<text x="302.4" y="193.9">P12</text>
<text x="302.4" y="196.4">P13</text>
<text x="20.4" y="199.6">U10</text>
<text x="20.4" y="202.1">ADS1115IDGS</text>
<text x="76.2" y="200.9">100n</text>
<text x="77.3" y="198.4">C33</text>
<text x="120.5" y="198.4">R56</text>
<text x="120.7" y="200.9">10k</text>
<text x="139.8" y="200.9">10k</text>
<text x="144.4" y="200.9">B3950</text>
<text x="148.6" y="202.9">TEMP</text>
<text x="151.7" y="200.9">(place</text>
<text x="158.8" y="200.9">near</text>
<text x="164.2" y="200.9">FETs)</text>
<text x="164.9" y="198.4">TH1</text>
<text x="206.9" y="200.9">100n</text>
<text x="207.9" y="198.4">C34</text>
<text x="283" y="201.5">A2</text>
<text x="302.4" y="199">P14</text>
<text x="302.4" y="201.5">P15</text>
<text x="283" y="204.1">A1</text>
<text x="283" y="206.6">A0</text>
<text x="295.5" y="207.3" transform="rotate(-90 295.5 207.3)">GND</text>
<text x="302.4" y="204.1">P16</text>
<text x="302.4" y="206.6">P17</text>
<text x="42.2" y="226.9">ALERT/RDY</text>
<text x="46.6" y="225.3" transform="rotate(-90 46.6 225.3)">VDD</text>
<text x="38.6" y="229.5">AIN0</text>
<text x="38.6" y="232">AIN1</text>
<text x="49.1" y="232">SCL</text>
<text x="262.2" y="231.5">D14</text>
<text x="262.2" y="234">yellow</text>
<text x="316.5" y="231.5">J11</text>
<text x="316.5" y="234">EXP</text>
<text x="321.3" y="234">IO</text>
<text x="38.6" y="234.5">AIN2</text>
<text x="38.6" y="237.1">AIN3</text>
<text x="46.6" y="238.3" transform="rotate(-90 46.6 238.3)">GND</text>
<text x="47.7" y="237.1">ADDR</text>
<text x="49.1" y="234.5">SDA</text>
<text x="16" y="297.5">4.7k</text>
<text x="16.3" y="295">R59</text>
<text x="61.7" y="297.5">4.7k</text>
<text x="62.1" y="295">R60</text>
<text x="107.4" y="297.5">4.7k</text>
<text x="107.8" y="295">R61</text>
<text x="153.1" y="297.5">4.7k</text>
<text x="153.5" y="295">R62</text>
<text x="204.4" y="295">J12</text>
<text x="204.4" y="297.5">I2C-B</text>
<text x="211.5" y="297.5">ext</text>
</g>
<g font-size="1.8" fill="#a90000">
<text x="165.7" y="35.3">2</text>
<text x="188.5" y="35.3">7</text>
<text x="328.2" y="32.8">1</text>
<text x="328.2" y="35.3">3</text>
<text x="340.9" y="32.8">5</text>
<text x="165.7" y="40.4">3</text>
<text x="188.5" y="40.4">8</text>
<text x="188.5" y="45.5">5</text>
<text x="335" y="42.6" transform="rotate(-90 335 42.6)">2</text>
<text x="165.7" y="48">4</text>
<text x="188.5" y="48">6</text>
<text x="175" y="55.3" transform="rotate(-90 175 55.3)">1</text>
<text x="180.1" y="55.3" transform="rotate(-90 180.1 55.3)">9</text>
<text x="45.5" y="159.5" transform="rotate(-90 45.5 159.5)">8</text>
<text x="152.1" y="159.5" transform="rotate(-90 152.1 159.5)">8</text>
<text x="294.4" y="161.3" transform="rotate(-90 294.4 161.3)">24</text>
<text x="36.1" y="167.4">4</text>
<text x="53.9" y="164.8">2</text>
<text x="142.8" y="167.4">4</text>
<text x="160.6" y="164.8">2</text>
<text x="278.1" y="167.4">22</text>
<text x="278.1" y="164.8">23</text>
<text x="309.2" y="164.8">4</text>
<text x="309.2" y="167.4">5</text>
<text x="36.1" y="169.9">5</text>
<text x="36.1" y="172.5">6</text>
<text x="53.3" y="169.9">10</text>
<text x="53.9" y="172.5">9</text>
<text x="142.8" y="169.9">5</text>
<text x="142.8" y="172.5">6</text>
<text x="160" y="169.9">10</text>
<text x="160.6" y="172.5">9</text>
<text x="278.7" y="169.9">1</text>
<text x="309.2" y="169.9">6</text>
<text x="309.2" y="172.5">7</text>
<text x="36.1" y="175">7</text>
<text x="45.5" y="179.8" transform="rotate(-90 45.5 179.8)">3</text>
<text x="53.9" y="175">1</text>
<text x="142.8" y="175">7</text>
<text x="152.1" y="179.8" transform="rotate(-90 152.1 179.8)">3</text>
<text x="160.6" y="175">1</text>
<text x="309.2" y="175">8</text>
<text x="309.2" y="177.5">9</text>
<text x="308.6" y="180.1">10</text>
<text x="308.6" y="182.6">11</text>
<text x="308.6" y="187.7">13</text>
<text x="308.6" y="190.2">14</text>
<text x="308.6" y="192.8">15</text>
<text x="308.6" y="195.3">16</text>
<text x="308.6" y="197.9">17</text>
<text x="278.7" y="202.9">2</text>
<text x="278.7" y="200.4">3</text>
<text x="308.6" y="200.4">18</text>
<text x="308.6" y="202.9">19</text>
<text x="278.1" y="205.5">21</text>
<text x="308.6" y="205.5">20</text>
<text x="294.4" y="212.1" transform="rotate(-90 294.4 212.1)">12</text>
<text x="45.5" y="220.4" transform="rotate(-90 45.5 220.4)">8</text>
<text x="53.9" y="225.8">2</text>
<text x="36.1" y="228.3">4</text>
<text x="36.1" y="230.9">5</text>
<text x="36.1" y="233.4">6</text>
<text x="53.3" y="230.9">10</text>
<text x="53.9" y="233.4">9</text>
<text x="36.1" y="236">7</text>
<text x="53.9" y="236">1</text>
<text x="333.9" y="236">1</text>
<text x="333.9" y="238.5">2</text>
<text x="45.5" y="240.7" transform="rotate(-90 45.5 240.7)">3</text>
<text x="333.9" y="241">3</text>
<text x="333.9" y="243.6">4</text>
<text x="333.9" y="246.1">5</text>
<text x="333.9" y="248.7">6</text>
<text x="333.9" y="251.2">7</text>
<text x="333.9" y="253.7">8</text>
<text x="333.9" y="256.3">9</text>
<text x="333.3" y="258.8">10</text>
<text x="333.3" y="261.4">11</text>
<text x="333.3" y="263.9">12</text>
<text x="219.6" y="299.5">1</text>
<text x="219.6" y="302">2</text>
<text x="219.6" y="304.5">3</text>
<text x="219.6" y="307.1">4</text>
</g>
<g font-size="1.8" fill="#0f0f0f">
<text x="193" y="35.2">BUCK_BST</text>
<text x="242.6" y="35.2">BUCK_EN</text>
<text x="153.8" y="40.3">BUCK_EN</text>
<text x="193" y="40.3">BUCK_SW</text>
<text x="152.3" y="47.9">BUCK_RON</text>
<text x="193" y="45.4">BUCK_FB</text>
<text x="25.5" y="80.9">BUCK_EN</text>
<text x="69.8" y="80.9">BUCK_RON</text>
<text x="118.5" y="80.9">BUCK_BST</text>
<text x="141" y="80.9">BUCK_SW</text>
<text x="170.1" y="80.9">BUCK_SW</text>
<text x="215.8" y="80.9">BUCK_SW</text>
<text x="237.5" y="80.9">BUCK_RA</text>
<text x="25.6" y="93.6">BUCK_RA</text>
<text x="71.3" y="93.6">BUCK_RA</text>
<text x="92.7" y="93.6">BUCK_FB</text>
<text x="138.4" y="93.6">BUCK_FB</text>
<text x="167.9" y="93.6">BUCK_FB</text>
<text x="82.5" y="106.3">LED_5V</text>
<text x="128.3" y="106.3">LED_5V</text>
<text x="410.2" y="141.9">EXP_INT</text>
<text x="458.5" y="141.9">LED_PWR_A</text>
<text x="266.6" y="169.8">EXP_INT</text>
<text x="266.9" y="168.6">SCL_B</text>
<text x="315" y="180">EXP_IO0</text>
<text x="315" y="177.5">LED_PWR_K</text>
<text x="316.4" y="176.2">IMU_RST</text>
<text x="315" y="182.5">EXP_IO1</text>
<text x="315" y="190.2">EXP_IO3</text>
<text x="315" y="187.6">EXP_IO2</text>
<text x="315" y="192.7">EXP_IO4</text>
<text x="315" y="195.2">EXP_IO5</text>
<text x="315" y="197.8">EXP_IO6</text>
<text x="174" y="202.9">TEMP</text>
<text x="217.2" y="202.9">TEMP</text>
<text x="315" y="200.3">EXP_IO7</text>
<text x="315" y="202.9">EXP_IO8</text>
<text x="315" y="205.4">EXP_IO9</text>
<text x="269.3" y="234">PWR-STAT</text>
<text x="28" y="235.9">TEMP</text>
<text x="267.3" y="235.9">LED_PWR_K</text>
<text x="290.8" y="235.9">LED_PWR_A</text>
<text x="324.7" y="239.7">GND</text>
<text x="322.3" y="243.5">EXP_IO1</text>
<text x="322.3" y="241">EXP_IO0</text>
<text x="322.3" y="251.1">EXP_IO4</text>
<text x="322.3" y="248.6">EXP_IO3</text>
<text x="322.3" y="246">EXP_IO2</text>
<text x="322.3" y="256.2">EXP_IO6</text>
<text x="322.3" y="253.7">EXP_IO5</text>
<text x="322.3" y="261.3">EXP_IO8</text>
<text x="322.3" y="258.7">EXP_IO7</text>
<text x="322.3" y="263.8">EXP_IO9</text>
</g>
</svg>
